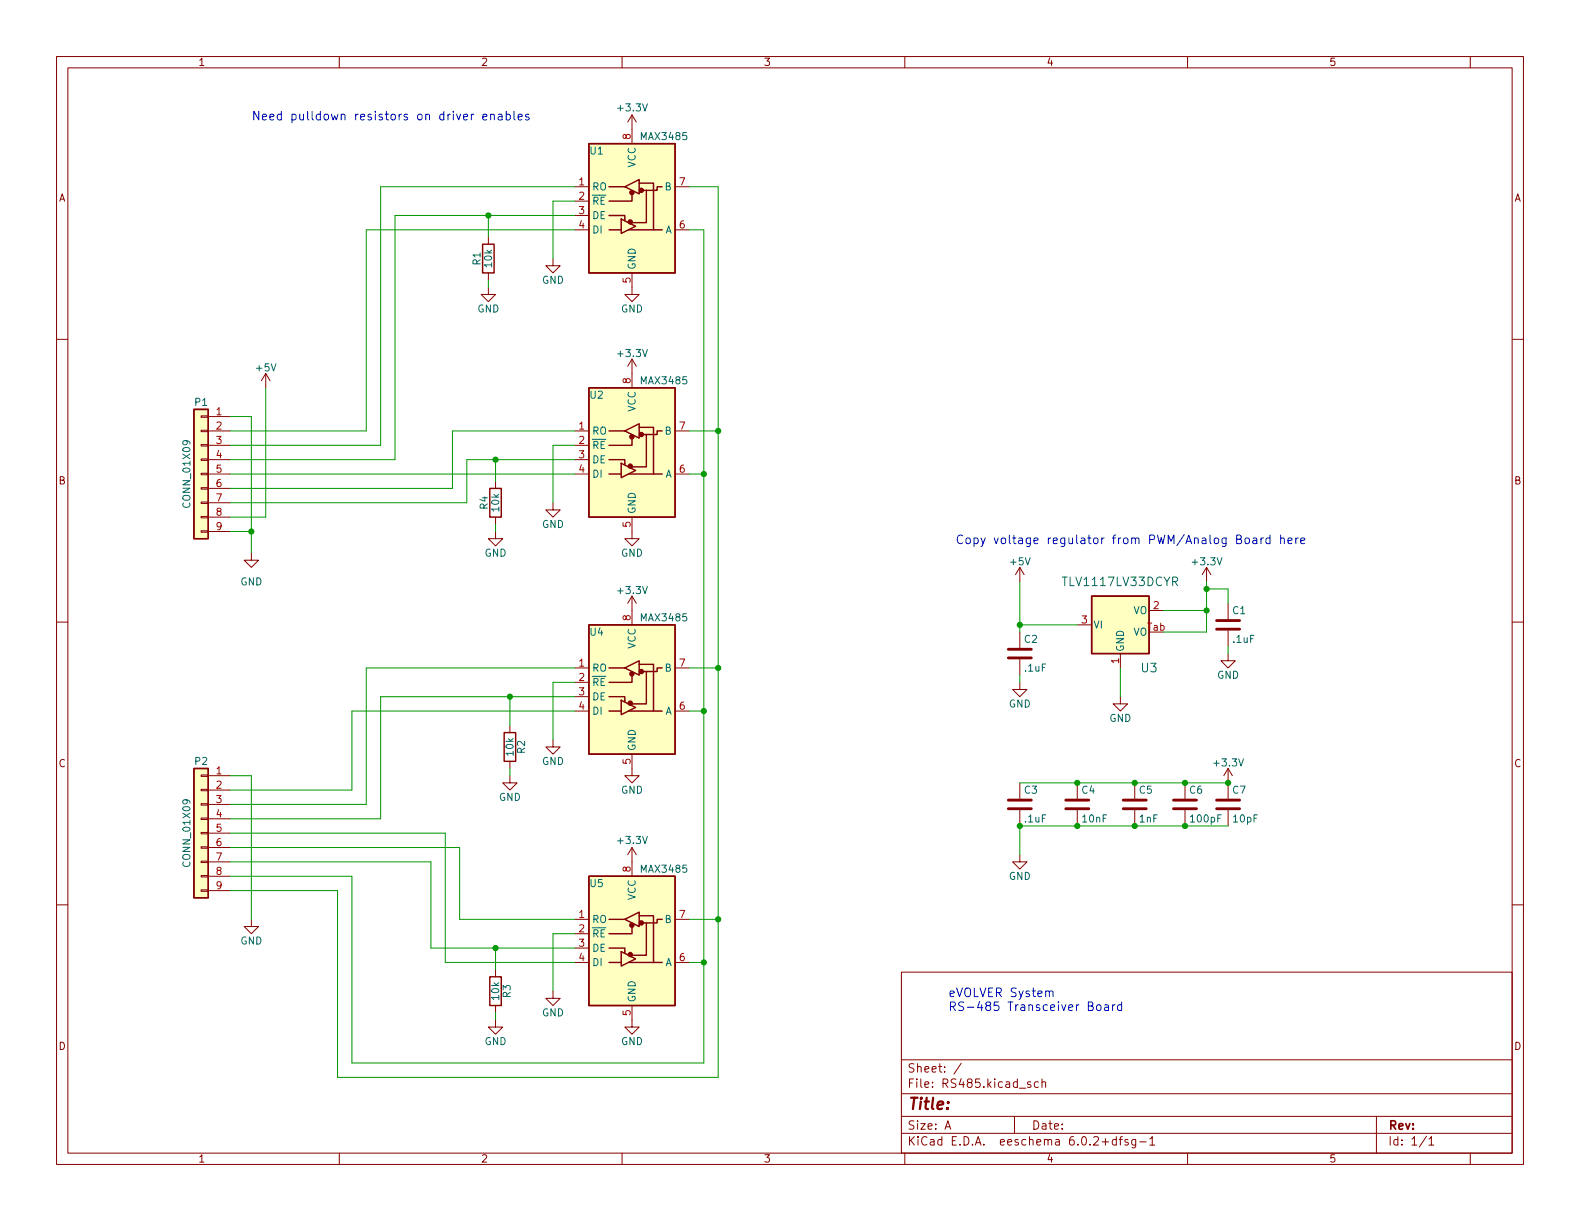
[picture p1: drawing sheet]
<svg xmlns="http://www.w3.org/2000/svg" width="279mm" height="216mm" viewBox="0 0 279 216" stroke-linecap="round" stroke-linejoin="round" font-family="sans-serif">
<g fill="none" stroke="#840000" stroke-width=".18">
<path d="M10 10h259.4v195.9h-259.4zM12 12h255.4v191.9h-255.4zM60 10v2M110 10v2M160 10v2M210 10v2M260 10v2M101.6 33h2.5M101.6 35.6h2.5M101.6 38.1h2.5M111.8 20.3v5.1M111.8 20.3l-.8 1.3"/>
<path d="M111.8 20.3l.7 1.3M113 32.4h.1M119.4 33h2.5M10 60h2M86.4 50.8v1.3h1.2l-1.2 1.2-1.3-1.2h1.3M86.4 41.9v1.3M86.4 48.3v1.2M97.8 45.7v1.3h1.3l-1.3 1.3-1.3-1.3h1.3M101.6 40.6h2.5M111.8 48.3v3.8h1.2l-1.2 1.2-1.3-1.2h1.3M119.4 40.6h2.5M267.4 60h2"/>
<path d="M35.6 78.6h1.2v.3h-1.2zM35.6 76.1h1.2v.2h-1.2zM35.6 73.5h1.2v.3h-1.2zM36.8 76.2h3.8M36.8 78.7h3.8M36.8 73.7h3.8M47 66l-.8 1.3M47 66v2.6M47 66l.8 1.3M101.6 76.2h2.5M101.6 78.7h2.5M111.8 63.5v5.1"/>
<path d="M111.8 63.5l-.8 1.3M111.8 63.5l.7 1.3M113 75.6h.1M119.4 76.2h2.5M35.6 93.9h1.2v.2h-1.2zM35.6 91.3h1.2v.3h-1.2zM35.6 88.8h1.2v.2h-1.2zM35.6 86.2h1.2v.3h-1.2zM35.6 83.7h1.2v.2h-1.2zM35.6 81.2h1.2v.2h-1.2zM36.8 81.3h3.8M36.8 83.8h3.8"/>
<path d="M36.8 86.4h3.8M36.8 88.9h3.8M36.8 91.4h3.8M36.8 94h3.8M44.4 97.8v1.3h1.3l-1.3 1.2-1.2-1.2h1.2M87.6 94v1.3h1.3l-1.3 1.2-1.2-1.2h1.2M87.6 85.1v1.3M87.6 91.4v1.3M97.8 88.9v1.3h1.3l-1.3 1.2-1.3-1.2h1.3M101.6 81.3h2.5M101.6 83.8h2.5M111.8 91.4v3.9h1.2l-1.2 1.2-1.3-1.2h1.3"/>
<path d="M119.4 83.8h2.5M10 110h2M101.6 118.1h2.5M111.8 105.4l-.8 1.3M111.8 105.4v5.1M111.8 105.4l.7 1.3M113 117.5h.1M119.4 118.1h2.5M180.3 100.3l-.7 1.3M180.3 100.3v2.6M180.3 111.8v2.8M180.3 116.6v2.8"/>
<path d="M180.3 100.3l.8 1.3M190.5 110.5h2.5M198.1 115.6v2.5M203.2 108h2.5M213.4 100.3l-.8 1.3M213.4 100.3v2.6M213.4 100.3l.7 1.3M217.2 115.6v1.2h1.2l-1.2 1.3-1.3-1.3h1.3M217.2 106.7v2.8M217.2 111.5v2.8M267.4 110h2M35.6 139.6h1.2v.2h-1.2z"/>
<path d="M35.6 137h1.2v.3h-1.2zM36.8 137.2h3.8M36.8 139.7h3.8M90.2 137.2v1.2h1.2l-1.2 1.3-1.3-1.3h1.3M90.2 128.3v1.2M90.2 134.6v1.3M97.8 130.8v1.3h1.3l-1.3 1.3-1.3-1.3h1.3M101.6 120.7h2.5M101.6 123.2h2.5M101.6 125.7h2.5M111.8 133.4v3.8h1.2l-1.2 1.2-1.3-1.2h1.3M119.4 125.7h2.5"/>
<path d="M180.3 120.7v1.2h1.3l-1.3 1.3-1.2-1.3h1.2M180.3 138.4v2.8M190.5 138.4v2.8M198.1 123.2v1.3h1.3l-1.3 1.2-1.3-1.2h1.3M200.7 138.4v2.8M209.5 138.4v2.8M217.2 135.9v5.3M217.2 135.9l-.8 1.3M217.2 135.9l.7 1.3M10 160h2M35.6 157.4h1.2v.2h-1.2zM35.6 154.8h1.2v.3h-1.2z"/>
<path d="M35.6 152.3h1.2v.2h-1.2zM35.6 149.7h1.2v.3h-1.2zM35.6 147.2h1.2v.2h-1.2zM35.6 144.7h1.2v.2h-1.2zM35.6 142.1h1.2v.3h-1.2zM36.8 142.2h3.8M36.8 144.8h3.8M36.8 147.3h3.8M36.8 149.9h3.8M36.8 152.4h3.8M36.8 154.9h3.8M36.8 157.5h3.8"/>
<path d="M111.8 149.9v5M111.8 149.9l-.8 1.2M111.8 149.9l.7 1.2M180.3 151.1v1.3h1.3l-1.3 1.3-1.2-1.3h1.2M180.3 143.3v2.8M190.5 143.3v2.8M200.7 143.3v2.8M209.5 143.3v2.8M217.2 143.3v2.8M267.4 160h2M44.4 162.6v1.2h1.3l-1.3 1.3-1.2-1.3h1.2M87.6 171.5v1.2"/>
<path d="M87.6 177.8v1.3M97.8 175.3v1.2h1.3l-1.3 1.3-1.3-1.3h1.3M101.6 162.6h2.5M101.6 165.1h2.5M101.6 167.6h2.5M101.6 170.2h2.5M111.8 177.8v3.8h1.2l-1.2 1.3-1.3-1.3h1.3M113 161.9h.1M119.4 162.6h2.5M119.4 170.2h2.5M159.4 171.9h108v32h-108zM87.6 180.3v1.3h1.3l-1.3 1.3-1.2-1.3h1.2"/>
<path d="M159.4 197.4h108M159.4 193.4h108M159.4 187.4h108M167.1 199.7l.5-1.5 .5 1.5M167.3 199.2h.7M170 188l-1.3 1.9M179.4 197.4v3M182.3 191.4l-.4-.1-.2 .2 .1 .2 .5 .2v.3h-.6M183.6 191.4l-.4-.1-.3 .3v.4l.1 .2h.6M184.3 191.4l.2-.1 .3 .1 .1 .9M184.3 190.8v1.5M243.4 197.4v6.5"/>
<path d="M60 203.9v2M110 203.9v2M159.4 200.4h108M160 203.9v2M197.4 201.5h-.4l-.3 .3v.4l.1 .2h.6M197.4 201v1.5M197.9 201.5h.6M198.5 201l-.4 .2v1.3M199.5 201.5h-.4l-.2 .2 .1 .2 .5 .1v.4h-.6M200.8 201.5v1.2l-.3 .3-.3-.1M200.8 201.5h-.4l-.3 .3v.4l.2 .2h.5M201.5 201.9h1.2"/>
<path d="M203.3 201.4l.5-.4v1.5M203.3 202.5h.9M210 203.9v2M252.3 200.9l-1.3 1.9M252.7 201.4l.4-.4v1.5M252.7 202.5h.8M260 203.9v2"/>
</g>
<g fill="none" stroke="#840000" stroke-width=".25">
<path d="M104.1 25.4h15.3v22.9h-15.3zM107.7 38.1h2.8v.6M107.7 33h2.8M109.9 38.7l2.5 1.3-2.5 1.3zM110.5 33l2.5-1.2v2.5zM110.5 38.8v.2M111.8 34.3v1.3h-4.1M113 32.4h2.6v8.2M114.3 33.7v5.7h-2.5M117.1 33h-.9v.7h-2.5M85.3 43.2h2.1v5.1h-2.1zM107.7 40.6h2.2"/>
<path d="M111.1 40.6h6M34.3 72.4h2.5v22.9h-2.5zM104.1 68.6h15.3v22.8h-15.3zM107.7 76.2h2.8M110.5 76.2l2.5-1.3v2.6zM111.8 77.5v1.2h-4.1M113 75.6h2.6v8.2M114.3 76.8v5.8h-2.5M117.1 76.2h-.9v.6h-2.5M86.6 86.4h2v5h-2zM107.7 81.3h2.8v.9M107.7 83.8h2.2"/>
<path d="M109.9 81.9l2.5 1.3-2.5 1.3zM111.1 83.8h6M104.1 110.5h15.3v22.9h-15.3zM107.7 118.1h2.8M110.5 118.1l2.5-1.3v2.6zM111.8 119.4v1.3h-4.1M113 117.5h2.6v8.2M114.3 118.7v5.8h-2.5M117.1 118.1h-.9v.6h-2.5M193 105.4h10.2v10.2h-10.2zM34.3 135.9h2.5v22.9h-2.5zM89.2 129.5h2v5.1h-2z"/>
<path d="M107.7 123.2h2.8v.9M107.7 125.7h2.2M109.9 123.8l2.5 1.3-2.5 1.3zM111.1 125.7h6M104.1 154.9h15.3v22.9h-15.3zM86.6 172.7h2v5.1h-2zM107.7 167.6h2.8v.7M107.7 170.2h2.2M107.7 162.6h2.8M109.9 168.3l2.5 1.2-2.5 1.3zM110.5 162.6l2.5-1.3v2.5zM110.5 168.3v.3"/>
<path d="M111.1 170.2h6M111.8 163.8v1.3h-4.1M113 161.9h2.6v8.3M114.3 163.2v5.7h-2.5M117.1 162.6h-.9v.6h-2.5"/>
</g>
<g fill="#ffffc2" stroke="#ffffc2" stroke-width=".18">
<path d="M104.1 110.5h15.3v22.9h-15.3z"/>
<path d="M104.1 68.6h15.3v22.8h-15.3z"/>
<path d="M104.1 25.4h15.3v22.9h-15.3z"/>
<path d="M104.1 154.9h15.3v22.9h-15.3z"/>
<path d="M34.3 135.9h2.5v22.9h-2.5z"/>
<path d="M193 105.4h10.2v10.2h-10.2z"/>
<path d="M34.3 72.4h2.5v22.9h-2.5z"/>
</g>
<g fill="#840000" stroke="#840000" stroke-width=".25">
<circle cx="111.5" cy="124.3" r=".36"/>
<circle cx="111.7" cy="119.2" r=".36"/>
<circle cx="113.4" cy="118.7" r=".36"/>
<circle cx="111.5" cy="82.4" r=".36"/>
<circle cx="111.7" cy="77.2" r=".36"/>
<circle cx="113.4" cy="76.8" r=".36"/>
<circle cx="111.5" cy="39.2" r=".36"/>
<circle cx="111.7" cy="34.1" r=".36"/>
<circle cx="113.4" cy="33.7" r=".36"/>
<circle cx="111.5" cy="168.8" r=".36"/>
<circle cx="111.7" cy="163.6" r=".36"/>
<circle cx="113.4" cy="163.2" r=".36"/>
</g>
<g fill="none" stroke="#840000" stroke-width=".51">
<path d="M178.3 116.3h4.1M178.3 114.8h4.1M215.1 111.3h4.1M215.1 109.7h4.1M178.3 143h4.1M178.3 141.5h4.1M188.5 143h4M188.5 141.5h4M198.6 143h4.1M198.6 141.5h4.1M207.5 143h4.1M207.5 141.5h4.1"/>
<path d="M215.1 143h4.1M215.1 141.5h4.1"/>
</g>
<g fill="none" stroke="#0000c2" stroke-width=".18">
<path d="M89.5 19.7v1.5M90.9 19.7v1.3l.2 .2M85.4 20.7l.7-.1-.1-.3-.4-.1-.2 .2 .1 .7h.5M86.8 20.3l.2-.1 .3 .1 .1 .9M86.8 20.2v1M88.1 20.3h.6l.1 .9M88.8 20.6h-.5a.3 .3 0 0 0-.2 .3 .3 .3 0 0 0 .2 .3l.5-.1M89.5 20.3l.5-.1 .2 .3v.4l-.1 .2h-.6M91.6 20.7l.8-.1-.1-.3-.5-.1-.2 .2 .1 .7h.6M93.5 20.3l-.4-.1-.2 .2 .1 .2 .5 .2v.3h-.6M220.3 95.2l.4-.1 .2 .3v.4l-.2 .3h-.4l-.2-.3v-.4zM221.6 95.2h.6l.1 .9"/>
<path d="M222.3 95.5l-.6 .1a.3 .3 0 0 0-.2 .2 .3 .3 0 0 0 .2 .3h.6M223 95.1v1M223.4 95.1l-.3 .1-.1 .2M224.6 95.2l-.5-.1-.2 .3v.4l.1 .3h.6M224.6 94.6v1.5M226.5 95.3l.2-.2 .3 .1 .1 .9M226.5 94.6v1.5M227.8 95.6l.7-.1-.1-.3-.4-.1-.2 .2v.8h.6M229.1 95.1v1M229.6 95.1l-.3 .1-.2 .2M230 95.6l.7-.1v-.3l-.5-.1-.2 .2 .1 .8h.6M185.6 175.4l.2-.2 .3 .1 .1 .9"/>
<path d="M194 177.8l.2-.1 .4 .1 .1 .6-.1 .2-.4 .1-.2-.2zM195.4 177.7h.5l.1 1M196 178l-.5 .1a.3 .3 0 0 0-.2 .3 .3 .3 0 0 0 .2 .3l.5-.1M196.7 177.7v1M197.2 177.7h-.3l-.2 .3M198.3 177.7h-.4l-.3 .3v.4l.2 .2h.5M198.3 177.2v1.5"/>
</g>
<g fill="none" stroke="#009600" stroke-width=".18">
<path d="M86.4 38.1v3.8M101.6 38.1h-31.8v43.2h-29.2M101.6 33h-34.3v45.7h-26.7M101.6 35.6h-3.8v10.1M121.9 33h5.1v157.5h-67.3v-33h-19.1M86.4 49.5v1.3M101.6 40.6h-36.8v35.6h-24.2M121.9 40.6h2.6v147.4h-62.3v-33.1h-21.6M40.6 73.7h3.8v24.1M47 68.6v22.8h-6.4M101.6 76.2h-21.6v10.2h-39.4M101.6 78.7h-3.8v10.2"/>
<path d="M121.9 76.2h5.1M40.6 94h3.8M40.6 83.8h61M87.6 81.3v3.8M87.6 92.7v1.3M101.6 81.3h-19.1v7.6h-41.9M121.9 83.8h2.6M101.6 118.1h-36.8v24.1h-24.2M121.9 118.1h5.1M180.3 102.9v8.9M180.3 119.4v1.3M180.3 110.5h10.2"/>
<path d="M198.1 118.1v5.1M205.7 108h7.7M213.4 102.9v8.9h-7.7M213.4 104.1h3.8v2.6M217.2 114.3v1.3M40.6 137.2h3.8v25.4M90.2 123.2v5.1M90.2 135.9v1.3M101.6 123.2h-34.3v21.6h-26.7M101.6 120.7h-3.8v10.1M101.6 125.7h-39.4v14h-21.6M121.9 125.7h2.6"/>
<path d="M180.3 138.4h36.9M40.6 149.9h40.7v12.7h20.3M40.6 147.3h38.1v22.9h22.9M40.6 152.4h35.6v15.2h25.4M217.2 146.1h-36.9v5M87.6 167.6v3.9M87.6 179.1v1.2M101.6 165.1h-3.8v10.2M121.9 162.6h5.1M121.9 170.2h2.6"/>
</g>
<g fill="#009600" stroke="#009600" stroke-width=".18">
<circle cx="200.7" cy="146.1" r=".46"/>
<circle cx="124.5" cy="170.2" r=".46"/>
<circle cx="190.5" cy="146.1" r=".46"/>
<circle cx="180.3" cy="146.1" r=".46"/>
<circle cx="87.6" cy="167.6" r=".46"/>
<circle cx="200.7" cy="138.4" r=".46"/>
<circle cx="190.5" cy="138.4" r=".46"/>
<circle cx="180.3" cy="110.5" r=".46"/>
<circle cx="87.6" cy="81.3" r=".46"/>
<circle cx="86.4" cy="38.1" r=".46"/>
<circle cx="124.5" cy="83.8" r=".46"/>
<circle cx="127" cy="76.2" r=".46"/>
<circle cx="124.5" cy="125.7" r=".46"/>
<circle cx="127" cy="162.6" r=".46"/>
<circle cx="90.2" cy="123.2" r=".46"/>
<circle cx="127" cy="118.1" r=".46"/>
<circle cx="44.4" cy="94" r=".46"/>
<circle cx="209.5" cy="138.4" r=".46"/>
<circle cx="217.2" cy="138.4" r=".46"/>
<circle cx="213.4" cy="108" r=".46"/>
<circle cx="209.5" cy="146.1" r=".46"/>
<circle cx="213.4" cy="104.1" r=".46"/>
</g>
<text font-size="2.8" fill="#840000" x="160.4" y="196.2">Title:</text>
<g font-size="2.1" fill="#0000c2">
<text x="44.4" y="21.3">Need pulldown resistors on driver enables</text>
<text x="168.9" y="96.2">Copy voltage regulator from PWM/Analog Board here</text>
<text x="167.6" y="176.3">eVOLVER System</text>
<text x="167.6" y="178.8">RS-485 Transceiver Board</text>
</g>
<g font-size="2.1" fill="#006464">
<text x="188.2" y="103.6">TLV1117LV33DCYR</text>
<text x="201.8" y="118.9">U3</text>
</g>
<g font-size="2.1" fill="#840000">
<text x="160.4" y="189.7">Sheet: /</text>
<text x="160.4" y="192.4">File: RS485.kicad_sch</text>
<text x="160.4" y="202.5">KiCad E.D.A. eeschema 6.0.2+dfsg-1</text>
<text x="160.4" y="199.7">Size: A</text>
<text x="182.4" y="199.7">Date:</text>
<text x="245.4" y="199.7">Rev:</text>
<text x="245.4" y="202.5">Id: 1/1</text>
</g>
<g font-size="1.8" fill="#840000">
<text x="35" y="11.6">1</text>
<text x="85" y="11.6">2</text>
<text x="135" y="11.6">3</text>
<text x="185" y="11.6">4</text>
<text x="235" y="11.6">5</text>
<text x="10.3" y="35.6">A</text>
<text x="267.7" y="35.6">A</text>
<text x="10.3" y="85.7">B</text>
<text x="267.7" y="85.7">B</text>
<text x="10.3" y="135.6">C</text>
<text x="267.7" y="135.6">C</text>
<text x="10.3" y="185.7">D</text>
<text x="267.7" y="185.7">D</text>
<text x="35" y="205.6">1</text>
<text x="85" y="205.6">2</text>
<text x="135" y="205.6">3</text>
<text x="185" y="205.6">4</text>
<text x="235" y="205.6">5</text>
</g>
<g font-size="1.8" fill="#006464">
<text x="109.4" y="19.7">+3.3V</text>
<text x="104.4" y="27.3">U1</text>
<text x="112.4" y="29.6" transform="rotate(-90 112.4 29.6)">VCC</text>
<text x="113.5" y="24.8">MAX3485</text>
<text x="104.6" y="33.7">RO</text>
<text x="117.6" y="33.7">B</text>
<text x="104.6" y="36.2">~{RE}</text>
<text x="104.6" y="38.7">DE</text>
<text x="104.6" y="41.3">DI</text>
<text x="117.6" y="41.3">A</text>
<text x="85" y="46.9" transform="rotate(-90 85 46.9)">R1</text>
<text x="87" y="47.2" transform="rotate(-90 87 47.2)">10k</text>
<text x="112.4" y="47.8" transform="rotate(-90 112.4 47.8)">GND</text>
<text x="95.8" y="50.2">GND</text>
<text x="84.4" y="55.2">GND</text>
<text x="109.8" y="55.2">GND</text>
<text x="45.4" y="65.7">+5V</text>
<text x="109.4" y="63.1">+3.3V</text>
<text x="34.5" y="71.8">P1</text>
<text x="104.4" y="70.5">U2</text>
<text x="113.5" y="67.9">MAX3485</text>
<text x="104.6" y="76.8">RO</text>
<text x="112.4" y="72.8" transform="rotate(-90 112.4 72.8)">VCC</text>
<text x="117.6" y="76.8">B</text>
<text x="104.6" y="79.4">~{RE}</text>
<text x="104.6" y="81.9">DE</text>
<text x="33.7" y="89.5" transform="rotate(-90 33.7 89.5)">CONN_01X09</text>
<text x="104.6" y="84.5">DI</text>
<text x="117.6" y="84.5">A</text>
<text x="86.2" y="90" transform="rotate(-90 86.2 90)">R4</text>
<text x="88.3" y="90.4" transform="rotate(-90 88.3 90.4)">10k</text>
<text x="95.8" y="93.3">GND</text>
<text x="112.4" y="90.9" transform="rotate(-90 112.4 90.9)">GND</text>
<text x="85.7" y="98.4">GND</text>
<text x="109.8" y="98.4">GND</text>
<text x="178.7" y="99.9">+5V</text>
<text x="211" y="99.9">+3.3V</text>
<text x="42.5" y="103.5">GND</text>
<text x="109.4" y="105">+3.3V</text>
<text x="104.4" y="112.4">U4</text>
<text x="113.5" y="109.9">MAX3485</text>
<text x="181.2" y="113.7">C2</text>
<text x="193.3" y="111.1">VI</text>
<text x="200.4" y="108.6">VO</text>
<text x="200.4" y="112.4">VO</text>
<text x="218" y="108.6">C1</text>
<text x="218.1" y="113.7">.1uF</text>
<text x="104.6" y="118.7">RO</text>
<text x="112.4" y="114.7" transform="rotate(-90 112.4 114.7)">VCC</text>
<text x="117.6" y="118.7">B</text>
<text x="181.3" y="118.7">.1uF</text>
<text x="198.8" y="115.3" transform="rotate(-90 198.8 115.3)">GND</text>
<text x="104.6" y="121.3">~{RE}</text>
<text x="104.6" y="123.8">DE</text>
<text x="178.4" y="125.1">GND</text>
<text x="215.2" y="120">GND</text>
<text x="104.6" y="126.4">DI</text>
<text x="117.6" y="126.4">A</text>
<text x="196.2" y="127.6">GND</text>
<text x="34.5" y="135.3">P2</text>
<text x="90.8" y="133.6" transform="rotate(-90 90.8 133.6)">10k</text>
<text x="92.8" y="133.2" transform="rotate(-90 92.8 133.2)">R2</text>
<text x="95.8" y="135.3">GND</text>
<text x="112.4" y="132.8" transform="rotate(-90 112.4 132.8)">GND</text>
<text x="214.8" y="135.5">+3.3V</text>
<text x="88.2" y="141.6">GND</text>
<text x="109.8" y="140.3">GND</text>
<text x="181.2" y="140.3">C3</text>
<text x="191.3" y="140.3">C4</text>
<text x="201.5" y="140.3">C5</text>
<text x="210.4" y="140.3">C6</text>
<text x="218" y="140.3">C7</text>
<text x="109.4" y="149.2">+3.3V</text>
<text x="181.3" y="145.4">.1uF</text>
<text x="191.5" y="145.4">10nF</text>
<text x="201.5" y="145.4">1nF</text>
<text x="210.6" y="145.4">100pF</text>
<text x="218.1" y="145.4">10pF</text>
<text x="33.7" y="153" transform="rotate(-90 33.7 153)">CONN_01X09</text>
<text x="113.5" y="154.3">MAX3485</text>
<text x="178.4" y="155.6">GND</text>
<text x="104.4" y="156.8">U5</text>
<text x="112.4" y="159.2" transform="rotate(-90 112.4 159.2)">VCC</text>
<text x="42.5" y="167">GND</text>
<text x="104.6" y="163.2">RO</text>
<text x="104.6" y="165.7">~{RE}</text>
<text x="117.6" y="163.2">B</text>
<text x="104.6" y="168.3">DE</text>
<text x="104.6" y="170.8">DI</text>
<text x="117.6" y="170.8">A</text>
<text x="88.3" y="176.7" transform="rotate(-90 88.3 176.7)">10k</text>
<text x="90.3" y="176.4" transform="rotate(-90 90.3 176.4)">R3</text>
<text x="95.8" y="179.7">GND</text>
<text x="112.4" y="177.3" transform="rotate(-90 112.4 177.3)">GND</text>
<text x="85.7" y="184.8">GND</text>
<text x="109.8" y="184.8">GND</text>
</g>
<g font-size="1.8" fill="#a90000">
<text x="111.5" y="24.6" transform="rotate(-90 111.5 24.6)">8</text>
<text x="102.4" y="32.8">1</text>
<text x="102.4" y="35.3">2</text>
<text x="120.2" y="32.8">7</text>
<text x="102.4" y="37.8">3</text>
<text x="102.4" y="40.4">4</text>
<text x="120.2" y="40.4">6</text>
<text x="111.5" y="50" transform="rotate(-90 111.5 50)">5</text>
<text x="111.5" y="67.8" transform="rotate(-90 111.5 67.8)">8</text>
<text x="38.2" y="73.4">1</text>
<text x="38.2" y="75.9">2</text>
<text x="102.4" y="75.9">1</text>
<text x="120.2" y="75.9">7</text>
<text x="38.2" y="78.5">3</text>
<text x="38.2" y="81">4</text>
<text x="38.2" y="83.6">5</text>
<text x="102.4" y="78.5">2</text>
<text x="102.4" y="81">3</text>
<text x="102.4" y="83.6">4</text>
<text x="120.2" y="83.6">6</text>
<text x="38.2" y="86.1">6</text>
<text x="38.2" y="88.6">7</text>
<text x="38.2" y="91.2">8</text>
<text x="38.2" y="93.7">9</text>
<text x="111.5" y="93.2" transform="rotate(-90 111.5 93.2)">5</text>
<text x="204" y="107.7">2</text>
<text x="111.5" y="109.7" transform="rotate(-90 111.5 109.7)">8</text>
<text x="191.3" y="110.2">3</text>
<text x="202.9" y="111.5">Tab</text>
<text x="102.4" y="117.9">1</text>
<text x="120.2" y="117.9">7</text>
<text x="197.9" y="117.3" transform="rotate(-90 197.9 117.3)">1</text>
<text x="102.4" y="120.4">2</text>
<text x="102.4" y="122.9">3</text>
<text x="102.4" y="125.5">4</text>
<text x="120.2" y="125.5">6</text>
<text x="38.2" y="136.9">1</text>
<text x="111.5" y="135.1" transform="rotate(-90 111.5 135.1)">5</text>
<text x="38.2" y="139.4">2</text>
<text x="38.2" y="142">3</text>
<text x="38.2" y="144.5">4</text>
<text x="38.2" y="147.1">5</text>
<text x="38.2" y="149.6">6</text>
<text x="38.2" y="152.1">7</text>
<text x="38.2" y="154.7">8</text>
<text x="111.5" y="154.2" transform="rotate(-90 111.5 154.2)">8</text>
<text x="38.2" y="157.2">9</text>
<text x="102.4" y="162.3">1</text>
<text x="102.4" y="164.8">2</text>
<text x="102.4" y="167.4">3</text>
<text x="120.2" y="162.3">7</text>
<text x="102.4" y="169.9">4</text>
<text x="120.2" y="169.9">6</text>
<text x="111.5" y="179.6" transform="rotate(-90 111.5 179.6)">5</text>
</g>
</svg>
